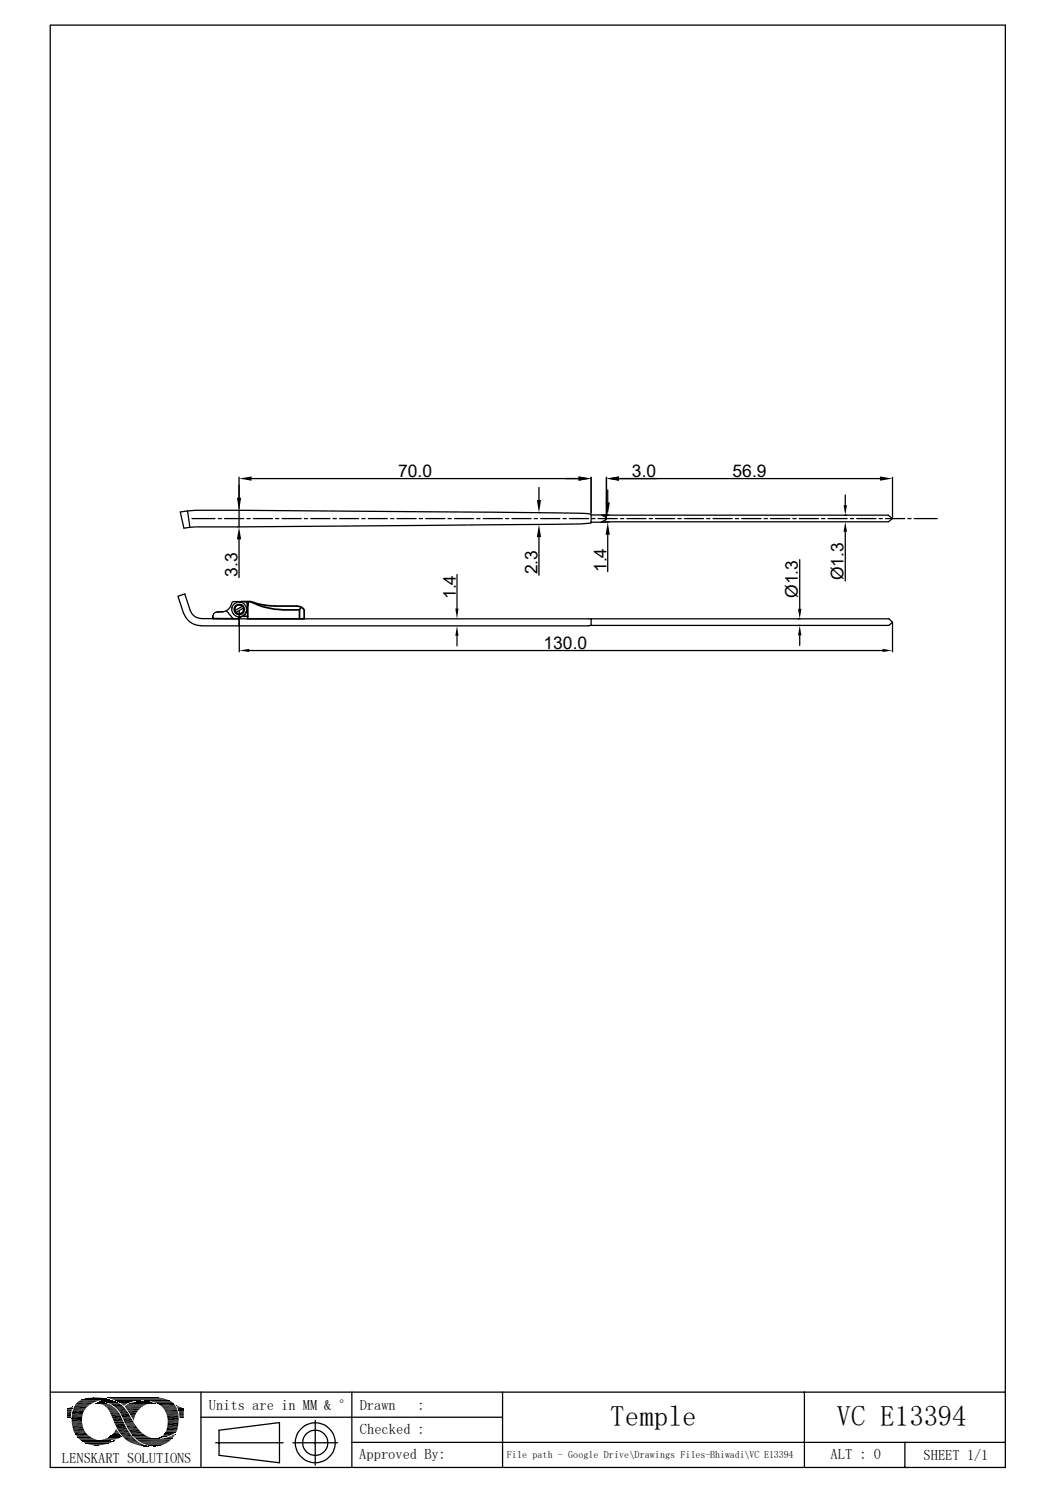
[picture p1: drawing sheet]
<svg xmlns="http://www.w3.org/2000/svg" width="210mm" height="297mm" viewBox="0 0 210 297" stroke-linecap="round" stroke-linejoin="round" font-family="sans-serif">
<g fill="none" stroke="#000" stroke-width=".25">
<path d="M10 5h189.9v286.9h-189.9zM47.5 95v6.3M50 95.2h65.1M107.2 97v2.5M117.6 95v7M120.6 95v7.9M120.9 97.5v2.4M168.1 98.5v2M175 95.2h-51.9M177.5 95v7.9M37.3 101.6l.5 3.3M38.2 103.2h4.6"/>
<path d="M43.4 103.2h.6M44.7 103.2h3.8M46.4 119.7h2.5M46.5 119.7l-.3 .1a2.35 2.35 0 0 1-1.9 1.9M47.1 119.8l-.2 .2M47.3 104.8h.1M47.5 119.8h-.3M47.5 101.5l68.1 .6 2 .2v1.8l-2 .1-5.6 .1-62.5 .5zM47.5 101.5h-8.7l-2.9 .4 .7 3.2 2.4-.3h8.5M47.5 107.3v7.6M47.6 119.8h.2M48 119.8l.2 .1"/>
<path d="M48.3 120l.2 .1M48.9 119.7l.3 .2v.2M49.1 103.2h.6M50.4 103.2h3.8M54.8 103.2h.7M56.1 103.2h3.8M60.5 103.2h.7M61.8 103.2h3.8M66.3 103.2h.6M67.5 103.2h3.8M72 103.2h.6M73.2 103.2h3.8"/>
<path d="M77.7 103.2h.6M79 103.2h3.8M83.4 103.2h.6M84.7 103.2h3.8M89.1 103.2h.6M90.4 103.2h3.8M90.9 114.3v6.8M94.8 103.2h.7M96.1 103.2h3.8M100.5 103.2h.7M101.8 103.2h3.8M106.3 103.2h.6"/>
<path d="M107.2 106.8v7.6M107.4 102h.1M107.5 103.2h3.8M112 103.2h.6M113.2 103.2h3.9M117.6 102.4l59.1 .1 .8 .7-.8 .6-59.1 .1M117.7 103.2h.6M119 103.2h3.8M119.6 102.4l.9 .5 .1 .4-1.1 .6M119.8 103.9h1.3M119.8 102.4h1.3M120.9 106.4v7.3"/>
<path d="M123.4 103.2h.6M124.7 103.2h3.8M129.1 103.2h.7M130.4 103.2h3.8M134.8 103.2h.7M136.1 103.2h3.8M140.5 103.2h.7M141.8 103.2h3.8M146.3 103.2h.6M147.5 103.2h3.8M152 103.2h.6M153.2 103.2h3.9"/>
<path d="M157.7 103.2h.6M159 103.2h3.8M159 111.3v9.8M163.4 103.2h.6M164.7 103.2h3.8M168.1 105.8v9.8M169.1 103.2h.7M170.4 103.2h3.8M174.8 103.2h.7M176.1 103.2h3.8M180.6 103.2h.6M181.8 103.2h4.6"/>
<path d="M36.5 122l-1.1-3.4 1.3-.4 1.1 3.2a2.44 2.44 0 0 0 2.4 1.7h7.4v1.4h-7.6M36.5 121.9a3.6 3.6 0 0 0 3.5 2.6M43.2 121.8l-.6 .2-.2 .5M45 121.5l.1 .1M45.2 121.7l.2 .2M45.5 122l.1 .2M45.7 122.3l.2 .2M46 122.6l.1 .2M46.1 121.4v.2M46.1 121v.2M46.2 121.7l.1 .3M46.2 122.9l.1 .2"/>
<path d="M46.2 120.6l-.1 .3M46.4 122l.1 .3M46.4 120.3l-.1 .2M46.6 122.3l.2 .2M46.7 120l-.2 .2M46.9 122.6h.3M47.3 122.7h.2M47.6 121.5v8.2M47.9 122.6l-.2 .1M48.2 120.7a.84 .84 0 0 0-1.1-.2 .84 .84 0 0 0-.4 1M48.2 120.6l-1.5 .9M48.3 122.5l-.3 .1"/>
<path d="M48.4 121a.84 .84 0 0 1-.4 1 .84 .84 0 0 1-1.1-.2M48.4 120.9l-1.5 1M48.6 122.3l-.2 .1M48.6 120.2l.2 .2M48.9 120.5v.2M48.9 122l-.2 .2M49 120.9v.2M49 121.6l-.1 .2M49 121.2v.3M49.1 121.4a1.56 1.56 0 0 1-1.3 1.4M49.6 129.4h125.9M90.9 126.5v2"/>
<path d="M117.6 123.1h-70v1.4h69.5l.5-.1M117.6 123.1h59.2l.7 .7-.7 .6h-59.2zM158.8 123.1h.3M159 126.4v2M177.5 124v5.7M10 276.9h189.9M14.7 279.7h2.9M40 276.9v15M70 276.9v15M99.9 276.9v15M160 276.9v15M14.3 281.5h2.1"/>
<path d="M14.3 283.3h2.1M14.7 284.9h2.4M15 285.5h2.6M24.6 286.1h2.2M24.9 280.1h3.2M25.1 283.8h2.1M25.3 284h2.1M26.1 285.4h2.7M27.2 286.5h6.8M33.1 281.3h2.4M33.4 282.7h2.1M40 281.9h59.9"/>
<path d="M42.9 287h13.4M43.6 284.5l12-1.5v8l-12-1.5zM58.3 287h8.8M62.7 282.6v8.9M70 286.9h129.9M180 286.9v5"/>
<circle cx="62.7" cy="287" r="2.51"/>
<circle cx="62.7" cy="287" r="4"/>
</g>
<g fill="none" stroke="#000" stroke-width=".34">
<path d="M48 119.7h1.3v3.4h11.2v-1.8l-.4-.4-.5-.2-5.8-.2-2.4-.4-1.7-.4M49.3 119.8v.6M49.7 119.7h-.4v.4M49.7 119.7a15.9 15.9 0 0 0 6.6 1.6h3.3M42.3 122.5v.6h5.1v-.3h.4M44.3 121.7l-1.1 .1M48.4 122.6h.9M49.2 120.1l-.1 1.3M59.9 120.8l-.3 .5v1.8M15.1 279.2h3.5M21.9 279.4h2.3M31.4 279.4h3.4"/>
<path d="M14.4 284h2.2M14.6 280.1h2.7M23.2 284.2h2.1M25.9 285h2.5M33.3 283.7h2.1"/>
</g>
<g fill="none" stroke="#000" stroke-width=".38">
<path d="M48.6 121.2h.1M14.3 281.2h2.3M14.5 284.5h2.3"/>
<circle cx="47.6" cy="121.2" r=".98"/>
</g>
<g fill="none" stroke="#000" stroke-width=".2">
<path d="M47.2 119.7h.4M46.1 120.7v.3M48 122.6h.4M14.7 279.9h2.6M15 279.4h3M15.3 279h3.5M15.7 278.7h3.9M15.9 278.6h4M16 278.6h4.2M16 278.5h4.4M16.2 278.5h4.3M16.4 278.4h5.4"/>
<path d="M16.5 278.3h5.1M16.7 278.3h4.7M16.9 278.2h4.3M17.1 278.2h3.9M17.5 278.1h3M17.6 278.1h2.9M19 279.2h2.1M19.1 279.2h2.2M19.7 278.8h3.2M19.8 278.8h2.9M19.9 278.7h2.7M20.2 278.7h2.2"/>
<path d="M20.3 278.9h2.7M20.6 279h2.7M21.3 279h2M21.3 279.1h2.4M21.3 278h10.3M21.4 278.1h10.5M21.5 278.1h11M21.8 278h7.4M21.8 278.2h10.8M21.8 278.4h-5.6M22 278.3h10.9M22.2 278.3h10.8"/>
<path d="M22.3 278.4h10.9M22.5 278.4h10.8M22.6 278.5h11M22.8 278.6h5.1M22.9 278.6h4.4M23 278.7h4.2M23.2 278.8h3.3M23.5 278.9h2.7M23.5 278.9h2.5M23.7 279h2.1M24.8 279.8h3.7M24.8 279.8h3.5"/>
<path d="M24.8 279.9h3.4M24.9 279.7h3.8M25 279.6h3.7M25.1 279.5h4M25.4 279.4h3.8M25.4 279.3h4.2M25.7 279.2h4.2M26 279.1h4.8M26.2 279h4.4M26.2 279h4.2M26.6 278.9h3.5M26.8 278.9h3.1"/>
<path d="M27.1 278.8h2.6M28.7 278.6h5M29.3 278.6h4.4M29.4 278.7h4.5M30.1 278.8h4M30.4 278.9h3.8M30.7 279h3.7M30.8 279.2h-5M31 279.1h3.5M31.2 279.2h3.3M31.9 279.7h3M32.1 279.8h2.9"/>
<path d="M14.3 282.3h2M14.3 282.8h2M14.3 283h2M14.3 283.1h2M14.3 283.5h2.1M14.4 281h2.2M14.5 280.5h2.3M14.5 284.2h2.1M14.6 284.7h2.3M15 285.3h2.3M15.3 285.8h2.7M15.4 285.9h2.6"/>
<path d="M15.4 285.9h2.8M15.5 286h2.8M15.6 286.1h3M15.7 286.3h3.3M15.9 286.4h3.1M15.9 286.4h3.6M16 286.6h3.9M16.2 286.6h3.7M16.2 286.6h4.2M16.3 286.7h5.2M16.3 286.8h6.3M16.6 286.9h5.8"/>
<path d="M16.6 286.9h5.7M16.7 287h5.5M16.9 287h5M17 287.1h4.8M17.1 287.1h4.6M17.1 287.2h4.5M17.4 287.3h4M17.7 287.3h3.2M17.9 287.4h2.8M20.5 286.3h2.6M20.7 286.2h2.8M21.1 286.2h2.5"/>
<path d="M21.2 286.1h2.6M21.5 285.9h2.5M21.5 286h2.3M21.8 285.8h2.3M21.9 285.7h2.2M22 285.7h2M22 285.6h2M22.9 286.4h-2.7M24.1 285.8h-2.3M25.1 280.2h2.7M25.4 280.6h2M25.4 286.8h2.1"/>
<path d="M26.1 285.2h2.4M26.3 285.5h2.5M26.3 285.5h2.6M26.4 285.6h2.7M26.5 285.7h2.8M26.5 285.8h3.1M26.7 285.9h3.1M26.8 286h3.3M26.8 286.1h3.7M27 286.2h4.1M27.1 286.2l7.1 .1M27.1 286.3h7"/>
<path d="M27.6 286.7h6.1M27.8 286.9h5.7M27.9 286.9h5.5M28 287h5.3M28.2 287.1h5M28.5 287.2h4.4M28.8 287.3h3.9M29 287.5h3.4M29.5 287.5h2.6M29.6 287.6h2.4M31.7 286.2h2.5M32.4 280.1h2.7"/>
<path d="M32.5 280.2h2.7M32.6 280.3h2.6M32.6 280.4h2.6M32.7 280.5h2.6M32.8 285h2.1M32.9 285h2.1M32.9 280.9h2.5M32.9 284.9h2.2M32.9 284.9h2.1M32.9 284.8h2.2M33 284.7h2.1M33 284.6h2.2"/>
<path d="M33.1 284.5h2.1M33.1 284.6h2.1M33.1 281.5h2.4M33.2 283.9h2.2M33.4 282.5h2.1"/>
</g>
<g fill="#000">
<path d="M47.1 99h.9l-.5 2.5zM47.5 95.2l2.5-.4v.8zM106.8 99.5h.8l-.4 2.5zM115.1 94.8l2.5 .4-2.5 .4zM120.4 99.9h.9l-.4 2.5zM120.6 95.2l2.5-.4v.8zM175 94.8l2.5 .4-2.5 .4zM47.5 104.8l.5 2.5h-.9zM107.2 104.3l.4 2.5h-.8zM120.9 103.9l.4 2.5h-.9zM167.8 100.5h.6l-.3 2zM168.1 103.8l.3 2h-.6z"/>
<path d="M47.6 129.4l2-.3v.6zM90.9 124.5l.3 2h-.6zM90.6 121.1h.6l-.3 2zM159 124.4l.4 2h-.7zM158.7 121.1h.7l-.4 2zM175.5 129.1l2 .3-2 .3zM14.3 279.9h.1zM13.8 280l.5-.1 .1 .1zM14.3 279.9h.1v.1zM18.3 278h1.6zM18.7 278h1.2zM19.1 279.1h1.9z"/>
<path d="M19.2 279.1h1.8zM19.2 279.1h1.7zM19.4 279.1h1.5zM19.5 279.1h1zM19.4 279.1h1.2zM19.5 279.1h1.1zM19.6 279.1h.9zM19.6 279.2l1.9 .1zM19.7 278.8h.2zM19.6 279.1h.8zM19.8 279.1h.6zM20 279.3l1.7 .1z"/>
<path d="M19.8 279.1h.4zM20.1 279l.1 .1zM20.1 279h.1zM20.2 279.4h1.6zM20.4 279.4l1.7 .2h-1.4zM20.4 279.4h1.4l.3 .2zM20.5 278.7h1.8zM20.5 278.7h1.7zM20.6 278.6l1.6 .1zM20.7 279.6l1.7 .1h-1.5zM20.7 279.6h1.4l.3 .1zM20.6 278.6h1.4z"/>
<path d="M20.9 278.6h1.1zM20.9 279.7l1.6 .1zM21 279.8l1.7 .2h-1.4zM21 279.8h1.5l.2 .2zM21.2 278.6h.3zM20.9 278.6h.8zM21.2 278.6h.5zM21.5 278.4h.3zM21.8 279.2h1.9zM22.4 279.6h1.9zM22.5 279.6h1.8zM22.5 279.6l1.8 .1z"/>
<path d="M22.6 279.7l2 .2h-1.7zM22.6 279.7h1.7l.3 .2zM22.9 279.9l1.9 .2h-1.7zM22.9 279.9h1.7l.2 .2zM23.7 279l1.9 .1zM23.8 279.1h1.8zM23.8 279.1h1.6zM24 279.1h1.4zM24 279.1l1.3 .1zM24 279.2l1 .2h-.7zM24 279.2h1.3l-.3 .2zM24.3 279.4l.6 .1z"/>
<path d="M24.3 279.4h.7zM24.4 279.5l.3 .1zM24.4 279.5h.5zM24.6 279.6v.1zM24.6 279.6h.1zM27.5 278.8h2zM27.5 278.8h1.9zM28.2 278.8h1.2zM28.2 278.8h.7zM30.4 279.2h.4zM30.4 279.2h.5zM30.7 279.2h.2z"/>
<path d="M30.9 278h.2zM35.1 279.7h.2zM35.1 279.7l.5 .1zM35.2 279.8l.8 .2h-.7zM35.2 279.8l.8 .2zM35.3 280l1 .1h-1zM35.3 280h.7l.3 .1zM13.3 280.2h1.1zM13.3 280.2l1 .1zM13.3 280.3l1 .1h-1zM13.3 280.3h1v.1zM13.3 280.4l.9 .4h-.9z"/>
<path d="M13.3 280.4h1l-.1 .4zM13.3 280.8h.9zM13.3 280.8l.8 .5h-.8zM13.3 280.8h.9l-.1 .5zM13.3 281.3l.8 .4h-.8zM13.3 281.3h.8v.4zM13.3 281.7h.8zM13.3 281.7l.8 .2h-.8zM13.3 281.7h.8v.2zM13.3 281.9h.8zM13.3 281.9l.8 .1zM13.4 280.2h1z"/>
<path d="M13.7 280.1l.7 .1zM13.7 280.1h.7zM13.8 280h.6zM14.3 282.3l2 .4h-2zM14.3 282.3h2v.4zM18.3 287.4l1.9 .1zM18.3 287.4h1.9zM18.4 287.5h1.1zM18.4 287.5h1.8zM18.9 287.5h.6zM19.1 287.5h.4zM20.4 286.4l1.9 .1z"/>
<path d="M20.4 286.4h2zM20.6 286.5h1.5zM20.6 286.5h1.7zM20.7 286.5h1.1zM20.7 286.5h1.4zM21 286.5h.6zM21 286.5h.8zM21.3 280l1.7 .2h-1.6zM21.3 280h1.4l.3 .2zM21.3 286.5h.3zM21.4 286.5h.2zM21.4 280.2l1.8 .3h-1.6z"/>
<path d="M21.4 280.2h1.6l.2 .3zM21.6 280.5h1.6zM21.6 280.5l1.8 .2h-1.7zM21.6 280.5h1.6l.2 .2zM21.7 280.7l1.8 .1h-1.7zM21.7 280.7h1.7l.1 .1zM21.8 280.8l1.8 .2h-1.7zM21.8 280.8h1.7l.1 .2zM21.9 281l1.8 .1zM21.9 281.1l1.9 .2h-1.8zM21.9 281.1h1.8l.1 .2zM21.5 286.7h1.1z"/>
<path d="M21.9 286.7h.7zM22 281.3l1.8 .1zM22 286.7h.6zM22.1 281.4l1.9 .3h-1.8zM22.1 281.4h1.7l.2 .3zM22.1 285.6l1.9 .1zM22.1 285.6h1.9zM22.2 281.7l2 .5h-1.8zM22.2 281.7h1.8l.2 .5zM22.2 285.5l1.8 .1zM22.2 285.5h1.7zM22.2 286.7h.5z"/>
<path d="M22.3 286.7h.4zM22.4 286.7h.3zM22.4 282.2l2.1 .5h-1.9zM22.4 282.2h1.8l.3 .5zM22.4 285.3h1.4zM22.4 285.3l1.5 .2h-1.7zM22.4 285.3h1.4l.1 .2zM22.6 286.6h.2zM22.6 282.7l1.9 .1zM22.7 282.8l1.9 .1zM22.7 282.9l1.9 .1zM22.7 285l1.1 .3h-1.4z"/>
<path d="M22.7 285h.9l.2 .3zM22.7 283h1.9zM22.7 284.9l.9 .1zM22.8 283l1.9 .2h-1.9zM22.8 283h1.8l.1 .2zM22.8 283.2l2.3 .9h-1.9zM22.8 283.2h1.9l.4 .9zM22.9 284.7l.6 .2h-.8zM22.9 284.7h.5l.1 .2zM22.6 286.6h.3zM22.9 284.6l.5 .1h-.5zM22.9 284.6l.5 .1z"/>
<path d="M23 284.4h.2zM23 284.4l.3 .2h-.4zM23 284.4l.3 .2zM23.1 284.4h.1zM23.1 280.1l1.8 .2h-1.5zM23.1 280.1h1.7l.1 .2zM23.4 280.3l1.8 .4h-1.6zM23.4 280.3h1.5l.3 .4zM23.6 280.7l1.7 .1zM23.7 280.8l1.9 .4h-1.6zM23.7 280.8h1.6l.3 .4zM24 281.2l1.6 .1z"/>
<path d="M24 281.3l2 .7h-1.7zM24 281.3h1.6l.4 .7zM24.3 282l1.8 .2h-1.7zM24.3 282h1.7l.1 .2zM24.4 282.2l2 .5h-1.7zM24.4 282.2h1.7l.3 .5zM24.7 282.7l1.9 .3h-1.8zM24.7 282.7h1.7l.2 .3zM24.8 283l1.9 .2h-1.8zM24.8 283h1.8l.1 .2zM24.9 283.2h1.8zM24.9 283.2l1.9 .1z"/>
<path d="M24.9 283.3h1.9zM25 283.3l1.9 .1zM25 283.4l2 .1h-1.9zM25 283.4h1.9l.1 .1zM25.1 283.5l1.9 .1zM25.4 280.6l2 .1zM25.4 280.7l1.7 .4h-1.4zM25.4 280.7h2l-.3 .4zM25.5 284.4l2.5 .5h-2.1zM25.5 284.4h2.1l.4 .5zM25.7 281.1l1.2 .4h-.9zM25.7 281.1h1.4l-.2 .4z"/>
<path d="M25.8 286.9l2 .1h-1.7zM25.8 286.9h1.7l.3 .1zM26 281.5l.9 .1zM26 281.6l.8 .3h-.6zM26 281.6h.9l-.1 .3zM26.1 287l2 .2h-1.5zM26.1 287h1.7l.3 .2zM26.2 281.9l.5 .2h-.4zM26.2 281.9h.6l-.1 .2zM26.3 282.1l.4 .1h-.3zM26.3 282.1h.4v.1zM26.4 282.2l.2 .3z"/>
<path d="M26.4 282.2h.3l-.1 .3zM26.5 282.5l.1 .1zM26.6 287.2l1.7 .1zM26.8 287.3l1.9 .2h-1.2zM26.8 287.3h1.5l.4 .2zM27.5 287.5h1.3zM27.6 287.5l1.4 .1zM28 287.6h1.1zM28.1 287.6l1.1 .1zM28.2 287.7h1.1zM28.5 287.7h.9zM28.6 287.7h.9z"/>
<path d="M29 287.7h.5zM29.2 287.7h.3zM29.3 287.7h.2zM29.6 287.5l2 .2zM30.2 287.7h1.3zM30.2 287.7h1.4zM30.4 287.7h.9zM30.4 287.7h1.1zM30.5 287.7h.5zM30.5 287.7h.8zM30.7 287.7h.3zM31.8 286h.2z"/>
<path d="M31.8 286h.1zM31.8 286h.4zM31.9 286h.4zM32.1 285.8h.8zM32.1 285.8h.9zM31.9 286l.2-.2 .2 .2zM32.1 285.8h.8l-.6 .2zM32.1 285.8h1zM32.2 285.8h.9zM32.3 286.2h1.9zM32.2 285.8l.2-.2 .7 .2zM32.4 285.6h1.3l-.6 .2z"/>
<path d="M32.5 285.5l1.2 .1zM32.5 285.5h1.3zM32.6 286.1h1.6zM32.7 285.2l1.1 .3h-1.3zM32.7 285.2h1.8l-.7 .3zM32.7 286.1h1.5zM32.7 285.2h1.8zM32.8 285l2 .1zM32.8 285.1l1.7 .1h-1.8zM32.8 285.1h2l-.3 .1zM32.8 286.1h1.5zM33.1 286h1.3z"/>
<path d="M33.2 281.6l2.3 .5h-2.2zM33.2 281.6h2.3v.5zM33.2 284l2 .5h-2.1zM33.2 284h2.1l-.1 .5zM33.2 286h1.2zM33.4 283l2 .5h-2.1zM33.4 283h2.1l-.1 .5zM33.4 285.9h1zM33.6 285.8h.9zM33.7 285.8h.8zM33.9 285.7h.6zM34.1 285.7h.5z"/>
<path d="M34.1 285.7l.3-.2 .2 .2zM34.4 285.5h.3l-.1 .2zM34.4 285.5l.3-.1v.1zM34.7 285.4v.1zM35.3 280.1l1.1 .1zM35.3 280.2h1.2zM35.3 280.2l1.2 .1zM35.4 280.3l1.1 .1h-1.1zM35.4 280.3h1.1v.1zM35.4 280.4h1.1zM35.5 280.4l1 .2h-1zM35.5 280.4h1v.2z"/>
<path d="M35.5 280.6h1zM35.5 280.6l1 .1zM35.6 280.7l.9 .1zM35.6 280.8l.9 .3h-.9zM35.6 280.8h.9v.3zM35.6 281.1h.9zM35.6 281.1l.9 .5h-.8zM35.6 281.1h.9v.5zM35.7 281.6l.8 .2h-.8zM35.7 281.6h.8v.2zM35.7 281.8l.8 .2h-.8zM35.7 281.8h.8v.2z"/>
<path d="M35.7 282h.8zM35.7 282l.8 .1zM35.8 282.1h.7zM35.9 282.1h.6zM36 282.1h.5zM36.4 282.1h.1z"/>
</g>
<g fill="none" stroke="#000" stroke-width=".21">
<path d="M14.9 279.5h3M15.5 278.8h3.9M32.2 279.9h2.9M14.3 281.7h2.1M14.5 280.4h2.5M15.2 285.7h2.7M24 285.4h2.1M24.4 285.9h2.1M24.9 286.4h2.1M25.1 286.6h2.2M25.4 284.2h2.2M33 281.1h2.4"/>
<path d="M33.4 282.9h2.1"/>
</g>
<path d="M14.4 283.7h2.1M14.8 285.2h2.5M23.4 284.5h2.1M23.6 284.8h2.1M23.8 285.1h2.1M24.2 285.6h2.1M25.2 280.4h2.6M32.7 280.6h2.6" fill="none" stroke="#000" stroke-width=".3"/>
<path d="M14.3 282.1h2M14.4 280.8h2.4M33.3 282.3h2.2" fill="none" stroke="#000" stroke-width=".42"/>
<g font-size="5.7">
<text x="121.4" y="283.6">Temple</text>
<text x="166.4" y="283.7">VC E13394</text>
</g>
<g font-size="3.5">
<text x="79.2" y="94.9">70.0</text>
<text x="125.7" y="94.9">3.0</text>
<text x="145.7" y="94.9">56.9</text>
<text x="120.6" y="113.8" transform="rotate(-90 120.6 113.8)">1.4</text>
<text x="47.2" y="114.8" transform="rotate(-90 47.2 114.8)">3.3</text>
<text x="90.6" y="119.2" transform="rotate(-90 90.6 119.2)">1.4</text>
<text x="106.9" y="114.3" transform="rotate(-90 106.9 114.3)">2.3</text>
<text x="158.7" y="119" transform="rotate(-90 158.7 119)">Ø1.3</text>
<text x="167.7" y="115.4" transform="rotate(-90 167.7 115.4)">Ø1.3</text>
<text x="108.1" y="129.1">130.0</text>
</g>
<g font-size="2.9">
<text x="41.5" y="280.6">Units are in MM &amp; °</text>
<text x="71.5" y="280.6">Drawn</text>
<text x="83" y="280.6">:</text>
<text x="71.6" y="285.2">Checked :</text>
<text x="12.3" y="291.1">LENSKART SOLUTIONS</text>
<text x="71.5" y="290.1">Approved By:</text>
<text x="165.2" y="290.3">ALT : 0</text>
<text x="183.7" y="290.4">SHEET 1/1</text>
</g>
<text font-size="2" x="100.8" y="290">File path - Google Drive\Drawings Files-Bhiwadi\VC E13394</text>
</svg>
